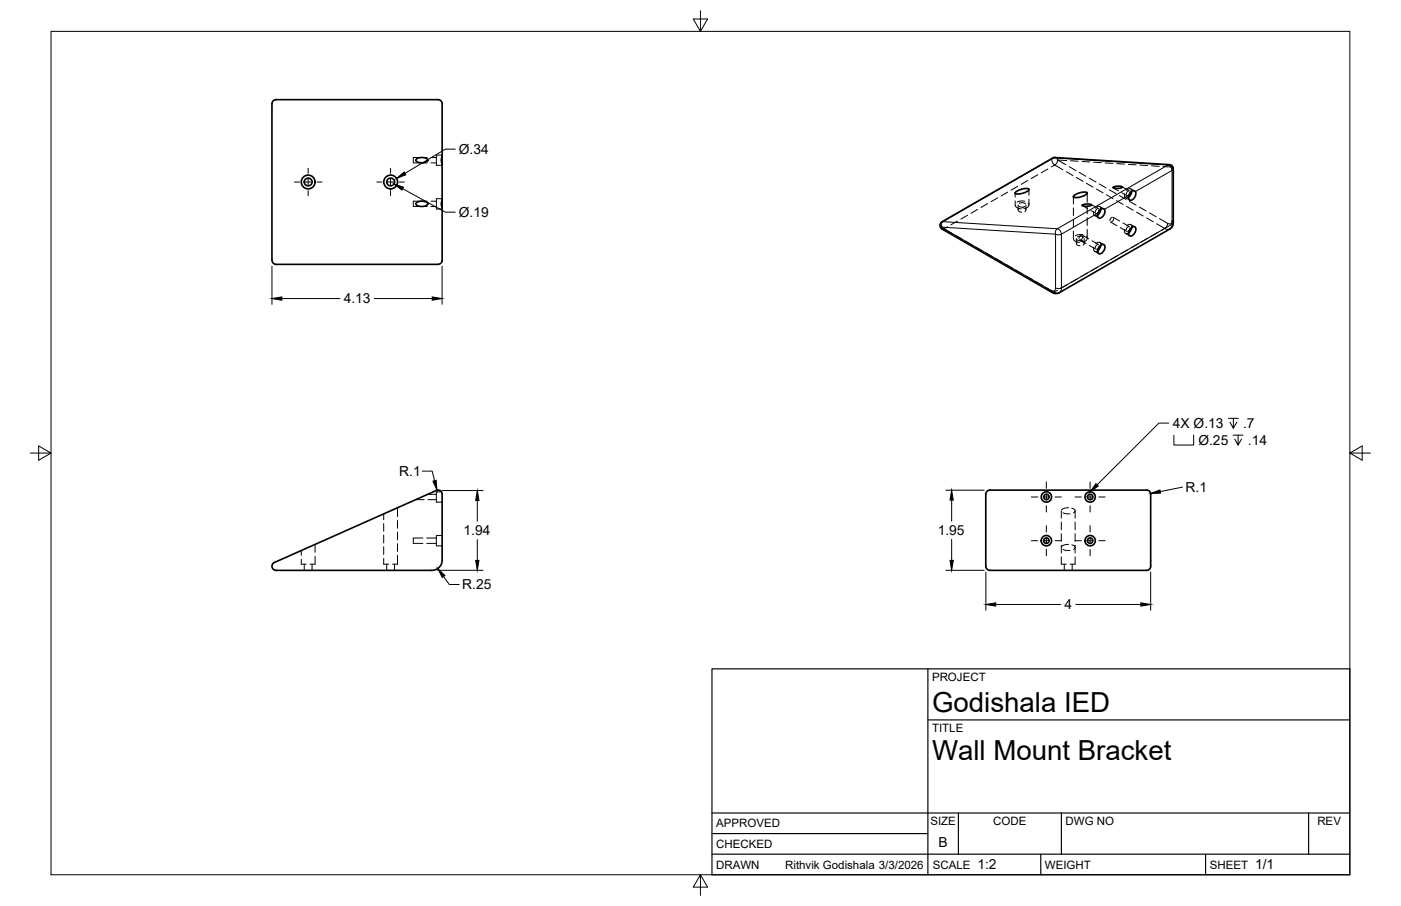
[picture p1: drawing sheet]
<svg xmlns="http://www.w3.org/2000/svg" width="432mm" height="279mm" viewBox="0 0 432 279" stroke-linecap="round" stroke-linejoin="round" font-family="sans-serif">
<!-- layer: Visible -->
<g fill="none" stroke="#000" stroke-width=".51">
<path d="M84.1 31.2l1-.5h49.9a1.27 1.27 0 0 1 1.3 1.3v16.1l-.3 1.2 .3 1.4v10.9l-.3 1.4 .3 1.1v16.2a1.3 1.3 0 0 1-1.3 1.2h-49.9a1.3 1.3 0 0 1-1.3-1.2v-48.3zM128.3 49.1a2.74 2.74 0 0 1 3.6 .3 2.51 2.51 0 0 1-3.7 0zM136.3 48v2.8M313.2 59.1a4.4 4.4 0 0 1 3.9-.7 4.1 4.1 0 0 1-4.2 1.2zM324.4 48.7l-34.1 19.7a1.29 1.29 0 0 0 0 2.2l34.1 19.6 1.4 .3 35.3-20.4 .5-1.4v-16.7M324.4 48.7l.7-.1 35.3 2.2 .7 .2 .5 1M343.2 57.7l1.9-.3 .8 .3a3.1 3.1 0 0 1-2.8 .1zM348.5 59.1l.7-.3 .6 .2a.94 .94 0 0 1 .1 1.5l-.5 .7a.84 .84 0 0 1-1.1 .6 .84 .84 0 0 1-.4-1.2zM348.8 58.9l-.4 1.2-.6 .7M128.3 62.6a2.74 2.74 0 0 1 3.6 .3 2.51 2.51 0 0 1-3.7 0zM136.3 61.5v2.7M331.1 60.2a4.4 4.4 0 0 1 4-.7 4.1 4.1 0 0 1-4.3 1.2z"/>
<path d="M333.7 63.2l1.8-.3 .9 .3a3.1 3.1 0 0 1-2.8 .1zM338.5 65.7l.7-1.3 1.1 .1a.96 .96 0 0 1 .1 1.5l-.5 .7a.84 .84 0 0 1-1.1 .6 .84 .84 0 0 1-.4-1.2l.1-.4M339.1 75.8a.82 .82 0 0 1 1.4 0 2.08 2.08 0 0 1-1.7 2.5 1.52 1.52 0 0 1 .3-2.5zM339.3 75.6l-.2 .8-.8 .9M339.3 64.4l-.4 1.2-.6 .7M348.6 70.3a.82 .82 0 0 1 1.4 0 2.08 2.08 0 0 1-1.7 2.5 1.52 1.52 0 0 1 .3-2.5zM348.8 70.1l-.2 .8-.8 .9M305.1 151.2h48.3M305.1 151.1a1.28 1.28 0 0 0-1.3 1.3v21.7a1.59 1.59 0 0 0 1.3 1.8h48.3a1.91 1.91 0 0 0 1.2-2.5v-21a1.24 1.24 0 0 0-1.2-1.3M321.4 152.1l.9-.4 1.1 .3a1.6 1.6 0 0 1 .3 2.3 1.6 1.6 0 0 1-2.3 .1 1.6 1.6 0 0 1 0-2.3zM334.8 152.1l1-.4 1.1 .3a1.6 1.6 0 0 1 .3 2.3 1.6 1.6 0 0 1-2.3 .2 1.6 1.6 0 0 1-.1-2.4zM136.3 172.7a3.2 3.2 0 0 1-3.2 3.2h-48a1.27 1.27 0 0 1-1.3-1 1.27 1.27 0 0 1 .8-1.4l49.9-22.3a1.28 1.28 0 0 1 1.8 1.2v20.3"/>
<circle cx="95" cy="56.1" r="1.21"/>
<circle cx="95" cy="56.1" r="2.13"/>
<circle cx="120.4" cy="56.1" r="1.21"/>
<circle cx="120.4" cy="56.1" r="2.13"/>
<circle cx="322.5" cy="153.3" r=".84"/>
<circle cx="336" cy="153.3" r=".84"/>
<circle cx="322.5" cy="166.7" r=".84"/>
<circle cx="322.5" cy="166.7" r="1.6"/>
<circle cx="336" cy="166.7" r=".84"/>
<circle cx="336" cy="166.7" r="1.6"/>
</g>
<!-- layer: Hidden -->
<g fill="none" stroke="#000" stroke-width=".31">
<path d="M131.7 48.6h-4.3v1.6h4.3M132.8 50.2h1.7M132.8 48.6h1.7M136.3 47.8h-1.8v3.2h1.8M312.9 59.5v1.3M317.1 58.4v1.8M335.1 59.5v2.9M343.2 58l1.5 .8M345.7 59.4l1.6 .9M345.9 57.6l2.2 1.3M346.6 59.8a.79 .79 0 0 0 .2 1.1 .79 .79 0 0 0 1-.1M347.2 58.7a.84 .84 0 0 1 .9-.5 .84 .84 0 0 1 .7 .7"/>
<path d="M347.9 58.9l-.6 .3-.2 .7M348.3 59.3l-.3 .7-.5 .3M348.5 58.2l1.2 .7M131.7 62h-4.3v1.7h4.3M132.8 63.7h1.7M132.8 62h1.7M136.3 61.3h-1.8v3.2h1.8M312.9 63.2a1.76 1.76 0 0 0 1.9 1.2M312.9 62v1.2M313.8 63.2v1.5M313.9 63.5l1 .4 .9-.2M314.2 64.3a.61 .61 0 0 0-.4 .7 .61 .61 0 0 0 .8 .4h.3"/>
<path d="M314.2 62.7l1-.2 .9 .4M315.1 64.1a.72 .72 0 0 1 .9 .2 .72 .72 0 0 1 0 .9h-.2M315.8 62.1l-1.2-.1-1.1 .3M316.2 63.2v1.5M316.9 62.6a1.04 1.04 0 0 1 .1 1.1 1.04 1.04 0 0 1-1 .6M317.1 61.4v1.8M330.8 71.3v2.3a1.76 1.76 0 0 0 1.9 1.2M330.8 60.6v2.3M330.8 64.1v2.4M330.8 67.7v2.4M331.7 73.6v1.5M331.9 73.9l1 .3 .9-.2"/>
<path d="M332.1 74.6a.61 .61 0 0 0-.3 .8 .61 .61 0 0 0 .7 .4h.3M332.1 73l1.1-.1 .8 .3M332.7 73.9l2 1.2M333.1 74.4a.69 .69 0 0 1 .9 .3 .69 .69 0 0 1-.2 .9M333.3 72.5l-.5 .4-.3 .7M333.5 72.5l2.1 1.2M333.7 63.4l1.5 .9M333.7 72.9l-.2 .6-.5 .5M333.8 72.4l-1.3-.1-1.1 .4M334.2 73.6v1.5M334.8 73a1.04 1.04 0 0 1 .1 1.1 1.04 1.04 0 0 1-1 .5M335.1 63.6v2.4"/>
<path d="M335.1 67.1v2.4M335.1 70.7v2.9M335.7 75.7l2.1 1.1M336.2 64.9l1.6 .9M336.3 63.1l2.3 1.3M336.6 74.3l2 1.1M337.1 65.3a.79 .79 0 0 0 .1 1 .79 .79 0 0 0 1.1 0M337.1 76.2a.81 .81 0 0 0 .1 1.1 .81 .81 0 0 0 1.1 0M337.4 66.5l1.2 .7M337.4 77.5l1.2 .7M337.7 64.2a.83 .83 0 0 1 .8-.6 .83 .83 0 0 1 .8 .8M337.7 75.2a.82 .82 0 0 1 1-.5 .82 .82 0 0 1 .6 .9"/>
<path d="M338.3 64.3l-.5 .4-.2 .7M338.3 75.4l-.5 .4-.2 .7M338.8 64.8l-.3 .7-.5 .3M338.8 75.8l-.3 .7-.5 .4M339 63.7l1.2 .7M339 74.7l1.2 .8M342.2 68.5l2.1 1.1M342.8 67l-.4 .2-.3 .9M343.1 67l2 1.2M343.2 67.4l-.2 .6-.5 .5M345.3 70.2l2 1.2M346.1 68.7l2 1.2"/>
<path d="M346.7 70.7a.81 .81 0 0 0 0 1.1 .81 .81 0 0 0 1.1 0M346.9 61l1.2 .7M346.9 72l1.2 .7M347.2 69.7a.82 .82 0 0 1 1-.5 .82 .82 0 0 1 .6 .9M347.9 69.9l-.6 .4-.2 .7M348.3 70.3l-.3 .7-.5 .4M348.5 69.3l1.2 .7M118.3 158.5v1.8M122.5 156.6v2.7M128.1 154.1h2.6M131.8 152.4h2.7M131.9 154.1h2.6"/>
<path d="M136 151.7h-1.5v3.2h1.8M327.1 157.5v2.3M327.6 158.1l2.2 .4M329.2 156.6l-1.4 .2-.6 .5M329.2 156.6h.1M330.3 156.7a.76 .76 0 0 1 1 .5 .76 .76 0 0 1-.4 .9M331.4 157.5v2.3M92.9 172.5v1.5h1.5M92.9 169.8v1.5M93.8 174v1.9M96.2 174v1.9M97.1 171.5v2.5h-1.5"/>
<path d="M97.1 167.9v2.4M118.3 172.2v1.8h1.5M118.3 161.5v2.4M118.3 165v2.4M118.3 168.6v2.4M119.2 174v1.9M121.6 174v1.9M122.5 171.2v2.8h-1.5M122.5 160.5v2.4M122.5 164.1v2.4M122.5 167.7v2.4M130.3 165.9h-2.9v1.7h2.9"/>
<path d="M131.5 167.6h3M131.5 165.9h3M136.3 165.2h-1.8v3.1h1.8M327.1 171.7v2.3h1.5M327.1 161v2.4M327.1 164.6v2.3M327.1 168.1v2.4M327.6 169.4l1 .3h1.2M328 174v1.9M329.2 167.9l-1.1 .1-.9 .6M329.2 167.9h.1M330.3 168a.76 .76 0 0 1 1 .5 .76 .76 0 0 1-.4 .9"/>
<path d="M330.5 174v1.9M331.4 171.7v2.3h-1.6M331.4 161v2.4M331.4 164.6v2.3M331.4 168.1v2.4"/>
</g>
<!-- layer: Visible Narrow -->
<g fill="none" stroke="#000" stroke-width=".31">
<path d="M324.7 48.7l35.3 2.2M324.7 48.7l-34.1 19.6M324.7 48.7h-.3M325.2 48.6l-.5 .1M360 50.9a1.82 1.82 0 0 1 1.3 1.7M360 50.9l-34.1 19.6-35.3-2.2M360.4 50.8l-.4 .1M361.2 52.6v16.6l-34.1 19.6v-16.6M361.2 52.6l-11.3 6.5M361.6 52l-.4 .6M290.1 70l33.9 19.6M290.1 70l35.2 2.2"/>
<path d="M290.1 70l.2 .6M290.6 68.3l-.3 .1M290.6 68.3l-.6 .9 .1 .8M325.3 72.2v16.6M325.3 72.2v-.8a.71 .71 0 0 1 1-.7l.6 .7 .2 .8M325.3 72.2l1.1 .2 .7-.2M338.5 65.7l-11.4 6.5M348 60.2l-7.6 4.4M361.6 68.6l-.4 .5-.1 .9-.5 .6M324 89.6l.3 .6M327.1 88.8l-.7 .2-1.1-.2v.5a.8 .8 0 0 1-1.3 .3M327.1 88.8l-.1 .9-.5 .6"/>
</g>
<!-- layer: Hidden Narrow -->
<g fill="none" stroke="#000" stroke-width=".31">
<path d="M310.6 59.2l-2.1 1.2M313.7 57.4l-2.1 1.3M316.8 55.7l-2.1 1.2M319.9 53.9l-2.1 1.2M323 52.1l-2.1 1.2M324.4 48.7a1.46 1.46 0 0 0 .7 2.2M325.1 50.9l-1.1 .6M325.1 50.9l2.5 1.4M325.1 48.6l.5 .2 .4 .5 2.8 .2M328.5 50.8l-2.5-1.5-.4 1-.5 .6M328.6 52.9l2.1 1.2M329.5 51.4l2.1 1.2"/>
<path d="M329.9 49.6l2.4 .1M331.7 54.7l2.1 1.2M332.6 53.2l2.1 1.2M333.5 49.8l2.4 .2M334.8 56.5l2.1 1.2M335.7 54.9l2.1 1.2M337.1 50l2.3 .2M337.9 58.3l2.1 1.2M338.8 56.7l2.1 1.2M340.6 50.2l2.4 .2M341.9 58.5l2.1 1.2M344.2 50.5l2.4 .1"/>
<path d="M347.8 50.7l2.3 .1M351.3 50.9l2.4 .2M354.9 51.1l2.4 .2M358.5 51.4l2.7 .1v1.1M360.4 50.8l.5 .2 .7 1M290.3 70.6l.7-.1 2.5 1.5M290.3 68.4a1.46 1.46 0 0 0 .7 2.1l1-.6M294.5 72.6l2.1 1.2M295.1 68.2l-2 1.1M297.6 74.4l2.1 1.2M298.2 66.4l-2.1 1.2M300.7 76.2l2.1 1.2"/>
<path d="M301.3 64.6l-2 1.2M303.8 78l2.1 1.1M304.4 62.8l-2.1 1.2M306.9 79.7l2 1.2M307.5 61l-2.1 1.2M341 60.1l2.1 1.2M344.1 61.8l2.1 1.3M344.5 78.8l-2 1.2M345 60.3l2 1.2M347.2 63.6l2 1.2M347.6 77l-2.1 1.2M348.1 62.1l2.1 1.2"/>
<path d="M350.3 65.4l2 1.2M350.7 75.2l-2.1 1.2M351.2 63.9l2.1 1.2M353.4 67.2l2.1 1.2M353.8 73.4l-2.1 1.2M354.3 65.7l2 1.1M356.5 69l2.5 1.4M356.9 71.6l-2.1 1.3M357.4 67.4l2.5 1.5M359 70.4l1 .4 .6-.2M359 70.4l-1.1 .7M361.6 68.6l-.4-.5a.82 .82 0 0 1-.4 .9 .82 .82 0 0 1-.9-.1l-.3 1-.6 .5"/>
<path d="M310 81.5l2 1.2M313.1 83.3l2 1.2M316.2 85.1l2 1.2M319.3 86.9l2 1.2M322.4 88.7l2.5 1.4-.6 .1M325.9 89.5l-1 .6 1 .3 .6-.1M329 87.7l-2 1.2M332.1 85.9l-2 1.2M335.2 84.1l-2 1.2M338.3 82.4l-2 1.1M341.4 80.6l-2 1.2"/>
</g>
<!-- layer: Border -->
<path d="M15.7 9.7h400.3v260.1h-400.3zM215.9 3.3v6.4l-2.2-3.8h4.4l-2.2 3.8M9.4 139.7h6.3l-3.8-2.2v4.4l3.8-2.2M416 139.7l3.8 2.2v-4.4l-3.8 2.2h6.4M215.9 269.8l2.2 3.8h-4.4l2.2-3.8v6.3" fill="none" stroke="#000" stroke-width=".31"/>
<!-- layer: Titleblock -->
<path d="M219.4 206.3h196.6v63.5h-196.6zM286 206.3v63.5M286 222h130M219.4 257.1h66.6M219.4 250.7h196.6M295.4 250.7v12.7M327.1 250.7v12.7M403.3 250.7v12.7M219.4 263.4h196.6M320.8 263.4v6.4M371.6 263.4v6.4" fill="none" stroke="#000" stroke-width=".36"/>
<!-- layer: Smart Centers -->
<g fill="none" stroke="#000" stroke-width=".31">
<path d="M90.7 56.1h1.6M94.1 56.1h1.8M95 51.9v1.5M95 55.2v1.8M95 58.8v1.6M97.7 56.1h1.5M116.1 56.1h1.6M119.5 56.1h1.8M120.4 51.9v1.5M120.4 55.2v1.8M120.4 58.8v1.6M123.1 56.1h1.5"/>
<path d="M317.9 153.3h1.9M321.6 153.3h1.8M322.5 148.6v2M322.5 152.4v1.8M322.5 156v1.9M325.2 153.3h1.9M331.3 153.3h2M335.1 153.3h1.8M336 148.6v2M336 152.4v1.8M336 156v1.9M338.7 153.3h1.9"/>
<path d="M317.9 166.8h1.9M321.6 166.8h1.8M322.5 162.1v2M322.5 165.9v1.7M322.5 169.4v2M325.2 166.8h1.9M331.3 166.8h2M335.1 166.8h1.8M336 162.1v2M336 165.9v1.7M336 169.4v2M338.7 166.8h1.9"/>
</g>
<!-- layer: FD_Dimensions -->
<g fill="none" stroke="#000" stroke-width=".31">
<path d="M124.1 58.2l13.2 7.2h3M140.3 46h-3l-12.5 7.5M83.8 82v11.9M86.9 92.1h17.9M115.3 92.1h17.9M136.2 82v11.9M130.2 145.3h3l.7 3M136.2 151.3h12.7M147.1 154.3v6.5M291.5 151.2h11.8M293.3 154.2v6.5M364.5 150.2l-6.9 1.4"/>
<path d="M134.9 175.9h14M136.7 177.8l1.8 2.5h3M147.1 166.4v6.4M291.5 175.9h11.8M293.3 166.3v6.5M303.8 176.4v11.8M354.6 176.4v11.8M306.9 186.4h20M331.6 186.4h20"/>
</g>
<g fill="#000" stroke="#000" stroke-width=".31">
<path d="M121.4 56.7l3 1-.5 .9zM122.2 55l2.4-2 .5 .9zM83.8 92.1l3.1-.5v1zM133.2 91.6l3 .5-3 .5zM133.4 148.4l1-.3 .3 3.1zM147.1 151.3l.5 3h-1zM293.3 151.2l.5 3h-1zM354.6 152.2l2.9-1.1 .2 1zM134.9 175.3l2.2 2.2-.8 .6zM146.6 172.8h1l-.5 3.1zM292.8 172.8h1l-.5 3.1zM303.8 186.4l3.1-.5v1z"/>
<path d="M351.6 185.9l3 .5-3 .5z"/>
</g>
<!-- layer: Hole Notes -->
<path d="M360.2 130.5h-3l-19.1 19M361.8 134.2v3h6.1v-3M378.6 129h3.1M380.1 134.2h3M380.1 129v3.1l-1-1.9M381.2 130.2l-1.1 1.9M381.6 134.2v3l-1-1.8M382.7 135.4l-1.1 1.8" fill="none" stroke="#000" stroke-width=".31"/>
<path d="M337.8 149.2l.7 .7-2.5 1.8z" fill="#000" stroke="#000" stroke-width=".31"/>
<g font-size="8.5">
<text x="287.3" y="219.5">Godishala IED</text>
<text x="287.3" y="234.5">Wall Mount Bracket</text>
</g>
<g font-size="4.3">
<text x="141.4" y="47.5">Ø.34</text>
<text x="141.4" y="66.9">Ø.19</text>
<text x="106" y="93.6">4.13</text>
<text x="361.5" y="132.1">4X Ø.13</text>
<text x="369.4" y="137.2">Ø.25</text>
<text x="383.1" y="132.1">.7</text>
<text x="384.6" y="137.2">.14</text>
<text x="123" y="146.8">R.1</text>
<text x="365.4" y="151.7">R.1</text>
<text x="142.9" y="165.1">1.94</text>
<text x="289" y="165">1.95</text>
<text x="142.5" y="181.8">R.25</text>
<text x="328.1" y="187.9">4</text>
<text x="289.3" y="261.2">B</text>
<text x="301.2" y="268.1">1:2</text>
<text x="386.8" y="268.1">1/1</text>
</g>
<g font-size="3.5">
<text x="287.3" y="210.1">PROJECT</text>
<text x="287.3" y="225.8">TITLE</text>
<text x="220.7" y="255.2">APPROVED</text>
<text x="286.7" y="254.5">SIZE</text>
<text x="306.1" y="254.5">CODE</text>
<text x="328.4" y="254.5">DWG NO</text>
<text x="406" y="254.5">REV</text>
<text x="220.7" y="261.5">CHECKED</text>
<text x="220.7" y="267.9">DRAWN</text>
<text x="242" y="267.9">Rithvik Godishala 3/3/2026</text>
<text x="287.5" y="267.9">SCALE</text>
<text x="322.1" y="267.9">WEIGHT</text>
<text x="372.9" y="267.9">SHEET</text>
</g>
</svg>
